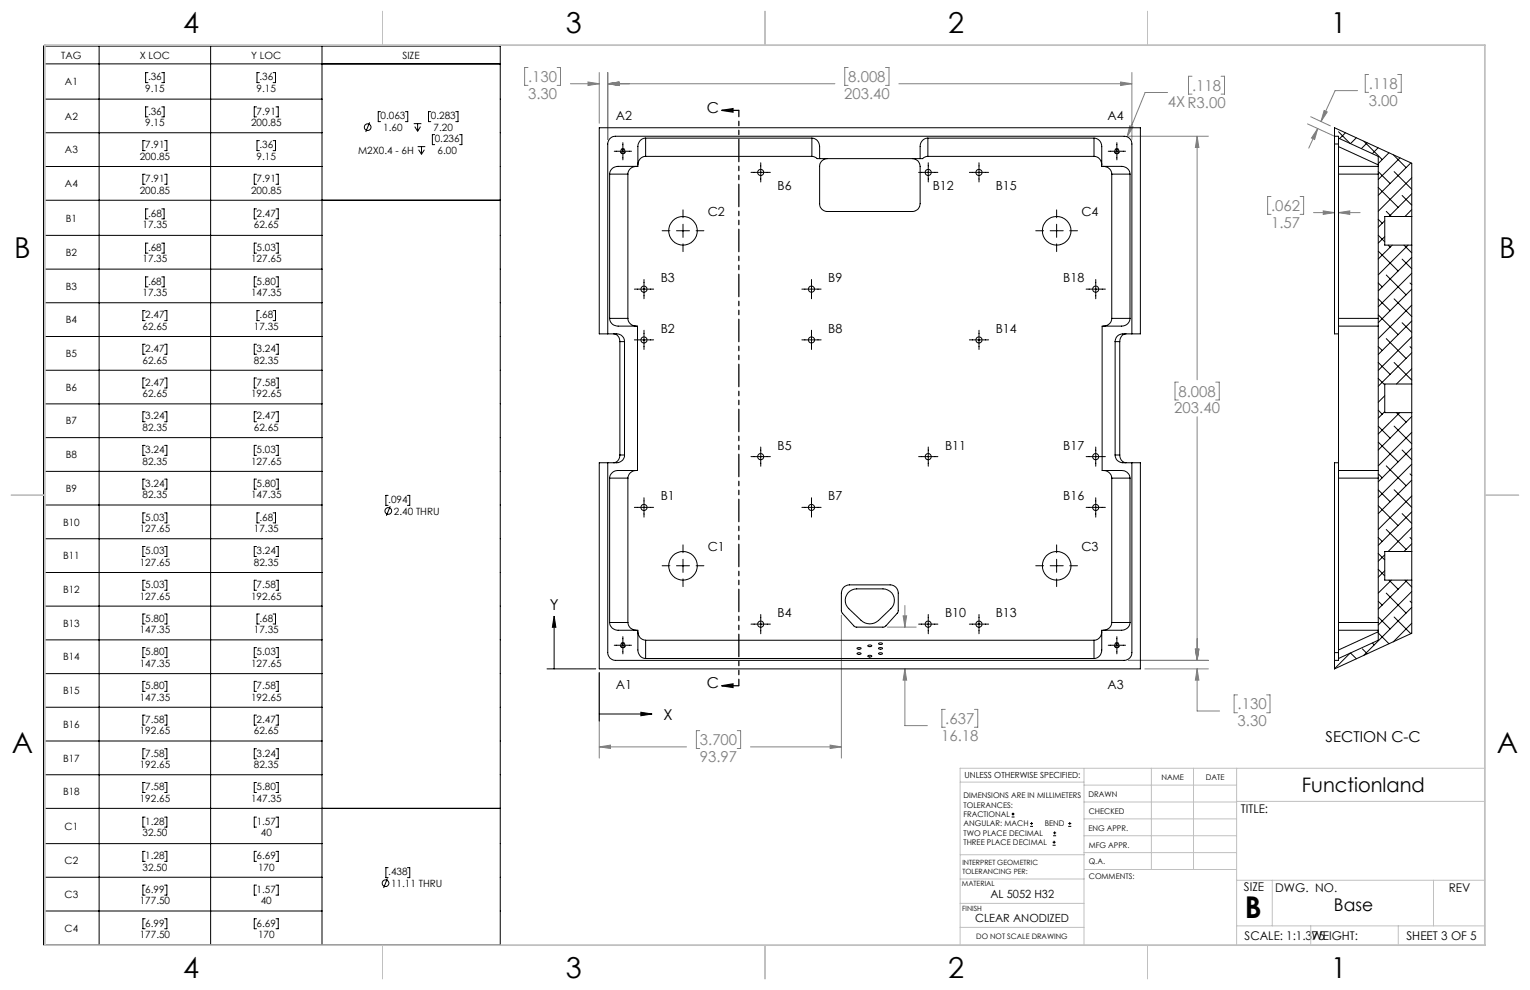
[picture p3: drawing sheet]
<svg xmlns="http://www.w3.org/2000/svg" width="432mm" height="279mm" viewBox="0 0 432 279" stroke-linecap="round" stroke-linejoin="round" font-family="sans-serif">
<g fill="none" stroke="#000" stroke-width=".28">
<path d="M12.3 13h128.9v253.6h-128.9zM12.3 18h128.9M28 13v253.6M59.4 13v253.6M90.9 13v253.6M12.3 28h78.6M12.3 37.5h78.6M41 39.7h-.7v2.8h.7M41.8 20.5h-.7v2.8h.7M41.8 30.2h-.7v2.8h.7M45.6 20.5h.7v2.8h-.7M45.6 30.2h.7v2.8h-.7"/>
<path d="M46.5 39.7h.6v2.8h-.6M72.4 30.2h-.6v2.8h.6M73.2 20.5h-.7v2.8h.7M73.2 39.7h-.7v2.8h.7M77.1 20.5h.7v2.8h-.7M77.1 39.7h.7v2.8h-.7M77.9 30.2h.6v2.8h-.6M104.3 34.5l-1.1 2.8M107.4 31.5h-.6v2.8h.6M114.4 31.5h.7v2.8h-.7M116.8 34.9h2.1M117.1 35.7l.8 1.3"/>
<path d="M117.9 34.9v2.1M118.7 35.7l-.8 1.3M121.6 31.5h-.7v2.8h.7M122.7 38h-.7v2.8h.7M128.6 31.5h.7v2.8h-.7M129.7 38h.7v2.8h-.7M12.3 47h78.6M12.3 56.5h128.9M41 49.2h-.7v2.8h.7M41.8 58.9h-.7v2.9h.7M45.6 58.9h.7v2.9h-.7M46.5 49.2h.6v2.8h-.6"/>
<path d="M72.4 49.2h-.6v2.8h.6M72.4 58.9h-.6v2.9h.6M77.9 49.2h.6v2.8h-.6M77.9 58.9h.6v2.9h-.6M117.9 41.4h2.1M118.1 42.3l.9 1.2M119 41.4v2.1M119.8 42.3l-.8 1.2M173.4 42.7h4.8M175.8 40.3v4.8M192.8 59.2v2.3M211.9 48.6h5.5"/>
<path d="M214.7 45.9v5.5M259.3 48.6h5.4M262 45.9v5.5M273.6 48.6h5.4M276.3 45.9v5.5M298.2 59.2v2.3M312.8 42.7h4.8M315.2 40.3v4.8M12.3 66.4h78.6M12.3 76h78.6M41.8 68.6h-.7v2.8h.7M41.8 78.1h-.7v2.9h.7"/>
<path d="M45.6 68.6h.7v2.8h-.7M45.6 78.1h.7v2.9h-.7M72.4 68.6h-.6v2.8h.6M72.4 78.1h-.6v2.9h.6M77.9 68.6h.6v2.8h-.6M77.9 78.1h.6v2.9h-.6M181.8 78.9v5.4M186.9 65.1h2.2M190.9 65.1h3.7M192.8 63.3v3.7M192.8 68.8v2.2M196.5 65.1h2.1"/>
<path d="M229 78.9v5.4M292.3 65.1h2.2M296.4 65.1h3.7M298.2 63.3v3.7M298.2 68.8v2.2M301.9 65.1h2.2M309.2 78.9v5.4M12.3 85.4h78.6M12.3 95h78.6M41 87.7h-.7v2.8h.7M41 97.2h-.7v2.8h.7M46.5 87.7h.6v2.8h-.6"/>
<path d="M46.5 97.2h.6v2.8h-.6M72.4 97.2h-.6v2.8h.6M73.2 87.7h-.7v2.8h.7M77.1 87.7h.7v2.8h-.7M77.9 97.2h.6v2.8h-.6M179 81.6h5.5M179 95.9h5.5M181.8 93.2v5.4M226.3 81.6h5.4M226.3 95.9h5.4M229 93.2v5.4M273.6 95.9h5.4"/>
<path d="M276.3 93.2v5.4M306.5 81.6h5.5M12.3 104.5h78.6M12.3 114h78.6M41 106.7h-.7v2.8h.7M41 116.2h-.7v2.8h.7M46.5 106.7h.6v2.8h-.6M46.5 116.2h.6v2.8h-.6M72.4 106.7h-.6v2.8h.6M72.4 116.2h-.6v2.8h.6M77.9 106.7h.6v2.8h-.6M77.9 116.2h.6v2.8h-.6"/>
<path d="M12.3 123.5h78.6M12.3 133h78.6M41 125.7h-.7v2.8h.7M41 135.2h-.7v2.8h.7M46.5 125.7h.6v2.8h-.6M46.5 135.2h.6v2.8h-.6M72.4 125.7h-.6v2.8h.6M72.4 135.2h-.6v2.8h.6M77.9 125.7h.6v2.8h-.6M77.9 135.2h.6v2.8h-.6M109.5 139.8h-.6v2.8h.6M115 139.8h.6v2.8h-.6"/>
<path d="M211.9 128.9h5.5M214.7 126.2v5.4M259.3 128.9h5.4M262 126.2v5.4M306.5 128.9h5.5M309.2 126.2v5.4M12.3 142.5h78.6M12.3 152h78.6M41 144.7h-.7v2.9h.7M41 154.2h-.7v2.9h.7M46.5 144.7h.6v2.9h-.6M46.5 154.2h.6v2.9h-.6"/>
<path d="M72.4 154.2h-.6v2.9h.6M73.2 144.7h-.7v2.9h.7M77.1 144.7h.7v2.9h-.7M77.9 154.2h.6v2.9h-.6M110.1 142.9l-1.1 2.7M179 143.2h5.5M181.8 140.5v5.4M186.9 159.7h2.2M190.9 159.7h3.7M192.8 153.8v2.2M192.8 157.8v3.7M196.5 159.7h2.1"/>
<path d="M226.3 143.2h5.4M229 140.5v5.4M292.3 159.7h2.2M296.4 159.7h3.7M298.2 153.8v2.2M298.2 157.8v3.7M301.9 159.7h2.2M306.5 143.2h5.5M309.2 140.5v5.4M12.3 161.6h78.6M12.3 171.1h78.6M41 163.8h-.7v2.8h.7"/>
<path d="M41 173.3h-.7v2.8h.7M46.5 163.8h.6v2.8h-.6M46.5 173.3h.6v2.8h-.6M72.4 163.8h-.6v2.8h.6M73.2 173.3h-.7v2.8h.7M77.1 173.3h.7v2.8h-.7M77.9 163.8h.6v2.8h-.6M156.4 177v11.8M156.4 173.8l.5 3.2h-1zM175.8 179.7v4.8M192.8 163.4v2.2M211.9 176.1h5.5"/>
<path d="M214.7 173.4v5.5M259.3 176.1h5.4M262 173.4v5.5M273.6 176.1h5.4M276.3 173.4v5.5M298.2 163.4v2.2M315.2 179.7v4.8M12.3 180.6h78.6M12.3 190.1h78.6M12.3 199.6h78.6M41 182.8h-.7v2.8h.7M41 192.3h-.7v2.8h.7"/>
<path d="M46.5 182.8h.6v2.8h-.6M46.5 192.3h.6v2.8h-.6M72.4 182.8h-.6v2.8h.6M72.4 192.3h-.6v2.8h.6M77.9 182.8h.6v2.8h-.6M77.9 192.3h.6v2.8h-.6M154.4 188.8h13.7M169.1 189.8v13.7M173.4 182.1h4.8M312.8 182.1h4.8M12.3 209.1h78.6M12.3 218.7h78.6"/>
<path d="M41 201.8h-.7v2.8h.7M41 211.3h-.7v2.8h.7M46.5 201.8h.6v2.8h-.6M46.5 211.3h.6v2.8h-.6M72.4 201.8h-.6v2.8h.6M72.4 211.3h-.6v2.8h.6M77.9 201.8h.6v2.8h-.6M77.9 211.3h.6v2.8h-.6M169.1 201.5h11.8M180.9 201l3.1 .5-3.1 .5zM12.3 228.1h128.9M12.3 238.1h78.6"/>
<path d="M41 230.6h-.7v2.8h.7M41 220.8h-.7v2.9h.7M46.5 230.6h.6v2.8h-.6M46.5 220.8h.6v2.9h-.6M72.4 230.6h-.6v2.8h.6M72.4 220.8h-.6v2.9h.6M77.9 230.6h.6v2.8h-.6M77.9 220.8h.6v2.9h-.6M285.5 230.6h.8M285.5 229.7h.8M285.9 229.3v.9M290.7 233.2h.8"/>
<path d="M290.7 232.4h.8M291.1 232v.8M297.1 238.5h.8M297.1 237.7h.8M297.2 235.9h.9M297.2 235.1h.9M297.5 237.3v.8M297.6 234.6v.9M301.5 233.2h.8M301.5 232.4h.8M301.9 232v.8M12.3 247.6h78.6"/>
<path d="M12.3 257.1h78.6M41 240.3h-.7v2.8h.7M41 249.8h-.7v2.8h.7M41 259.3h-.7v2.8h.7M46.5 240.3h.6v2.8h-.6M46.5 249.8h.6v2.8h-.6M46.5 259.3h.6v2.8h-.6M72.4 240.3h-.6v2.8h.6M72.4 249.8h-.6v2.8h.6M72.4 259.3h-.6v2.8h.6M77.9 240.3h.6v2.8h-.6M77.9 249.8h.6v2.8h-.6"/>
<path d="M77.9 259.3h.6v2.8h-.6M109.3 247.9l-1 2.7M109.5 244.9h-.6v2.8h.6M115 244.9h.6v2.8h-.6"/>
<circle cx="103.8" cy="35.9" r=".94"/>
<circle cx="109.6" cy="144.2" r=".94"/>
<circle cx="108.8" cy="249.3" r=".94"/>
</g>
<path d="M203.7 31.2h4.8M203.7 31.2l3.2-.5v.9zM203.7 193.5h4.8M203.7 193.5l3.2-.5v1z" fill="none" stroke="#000" stroke-width=".35"/>
<g fill="none" stroke="#808080" stroke-width=".28">
<path d="M149 19.1h-.9v5h.9M157.2 19.1h1v5h-1M239.4 19.1h-1v5h1M249.9 19.1h1v5h-1M161 23.6h8.1M165.9 23.1l3.2 .5-3.2 .5zM169.1 20.5v14.3M171.5 20.5v18.9M171.5 23.6h64.1M171.5 23.6l3.2-.5v1zM253.7 23.6h65.7M316.3 23.1l3.1 .5-3.1 .5z"/>
<path d="M318.5 38.5h22.5M318.8 35.5l1 .3-1.7 2.8zM319.4 20.5v18.9M329.5 26.1h-6.3l-5.1 12.5M336.4 21.5h-1v5.1h1M337.9 38.5v68.7M337.9 38.5l.4 3.1h-.9zM344.6 21.5h1v5.1h-1M369 35l7.6 3.5M369.9 32.9l5.6 2.6M371.9 36.3l-2.5 5.5M371.9 36.3l-.9 3.1-.9-.5z"/>
<path d="M373.7 31.2l.9 .4-1.8 2.7zM383.2 25.6h-6.4l-4 8.7M386.3 21h-1v5.1h1M394.5 21h1v5.1h-1M358.7 55.5h-.9v5h.9M366.9 55.5h1v5h-1M373.5 59.5l3.1 .5-3.1 .5zM370.7 60h5.9M377.8 60h6.1M377.8 60l3.1-.5v1zM332.6 107.8h-1v5.1h1M337.9 117.6v68.8"/>
<path d="M343.1 107.8h1v5.1h-1M237.5 173.6v40.4M250.4 177h8.2M254.9 173.8h1l-.5 3.2zM255.4 170.9v6.1M169.1 190v24M255.4 188.8v16h6.3M255.4 188.8l.5 3.1h-1zM318.5 186.4h22.5M323.1 188.8h17.9M337.4 183.2h.9l-.4 3.2zM337.9 188.8v11.9h6.3"/>
<path d="M337.9 188.8l.4 3.1h-.9zM349.2 196.1h-.9v5.1h.9M357.5 196.1h.9v5.1h-.9M169.1 210.8h24.6M169.1 210.8l3.2-.5v.9zM197.5 206.2h-1v5h1M208.1 206.2h.9v5h-.9M211.8 210.8h25.7M234.3 210.3l3.2 .5-3.2 .4zM266.8 200.2h-1v5h1M275 200.2h.9v5h-.9"/>
</g>
<path d="M175.8 43.4a.73 .73 0 0 1-.7-1 .73 .73 0 0 1 1.3-.2 .73 .73 0 0 1-.5 1.2h-.1M315.2 43.4a.73 .73 0 0 1-.6-1 .73 .73 0 0 1 1.2-.2 .73 .73 0 0 1-.5 1.2h-.1M175.8 182.8a.73 .73 0 0 1-.7-1 .73 .73 0 0 1 1.3-.1 .73 .73 0 0 1-.5 1.1h-.1M315.2 182.8a.73 .73 0 0 1-.6-1 .73 .73 0 0 1 1.2-.1 .73 .73 0 0 1-.5 1.1h-.1" fill="none" stroke="#000" stroke-width=".28" stroke-dasharray="1.3 .6" stroke-dashoffset=".3" stroke-linecap="butt"/>
<path d="M208.5 31.1v162.4" fill="none" stroke="#000" stroke-width=".35" stroke-dasharray="6.3 1.3 1.3 1.3 1.3 1.3" stroke-dashoffset="4.5"/>
<g fill="none" stroke="#c0c0c0" stroke-width=".28">
<path d="M108 3.2v9.5M215.9 3.2v9.5M323.8 3.2v9.5M3.1 139.7h9.6M419.1 139.7h9.5M305.9 216.8v49.9M324.9 216.8v28.6M336.8 216.8v28.6M349 216.8v49.9M419.1 216.8h-148.1v49.9M271 220.7h34.9M305.9 231.1h43.1"/>
<path d="M305.9 226.3h43.1M305.9 221.6h43.1M305.9 235.9h43.1M349 226.2h70.1M271 255h34.9M271 248.1h35M271 241.2h35M305.9 240.6h43.1M306 245.4h43M349 248.4h70.1M359.1 248.4v12.9M404.6 248.4v12.9"/>
<path d="M108 266.7v9.6M215.9 266.7v9.6M271 261.7h34.9M323.8 266.7v9.6M349 261.3h70.1M369.9 261.3v5.4M394.6 261.3v5.4"/>
</g>
<path d="M12.7 12.7h406.4v254h-406.4z" fill="none" stroke="#c0c0c0" stroke-width=".5"/>
<path d="M203.7 31.2l3.2-.5v.9zM203.7 193.5l3.2-.5v1z" fill="#000"/>
<path d="M318.8 35.5l-.7 3.1 1.7-2.8zM165.9 23.1l3.2 .5-3.2 .5zM171.5 23.6l3.2-.5v1zM171.5 23.6l3.2-.5v1zM316.3 23.1l3.1 .5-3.1 .5zM337.9 188.8l.4 3.1h-.9zM337.4 183.2h.9l-.4 3.2zM337.4 183.2h.9l-.4 3.2zM337.9 38.5l.4 3.1h-.9zM169.1 210.8l3.2-.5v.9zM234.3 210.3l3.2 .5-3.2 .4zM255.4 188.8l.5 3.1h-1zM254.9 173.8h1l-.5 3.2zM373.7 31.2l.9 .4-1.8 2.7zM371.9 36.3l-.9 3.1-.9-.5zM373.5 59.5l3.1 .5-3.1 .5zM377.8 60l3.1-.5v1z" fill="#808080"/>
<path d="M180.9 201l3.1 .5-3.1 .5zM156.4 173.8l.5 3.2h-1z" fill="#000"/>
<g fill="none" stroke="#000" stroke-width=".28">
<path d="M182.2 39a2.3 2.3 0 0 0-2.2 2.4v5.6h-5.6a2.26 2.26 0 0 0-2.4 2.1M182.2 39h46.9M182.2 39v5.1M229.1 39a2.3 2.3 0 0 1 2.2 2.4v3.4M229.1 39v5.1M261.9 39a2.3 2.3 0 0 0-2.2 2.4v3.4M261.9 39h46.9M261.9 39v5.1M308.8 39a2.28 2.28 0 0 1 2.1 2.4v5.6h5.6a2.3 2.3 0 0 1 2.4 2.1M308.8 39v5.1M376.6 38.5v2.1M376.6 38.5h1.2v.5"/>
<path d="M376.6 36.1l21.8 10v15M376.6 36.1v2.4M376.7 36.1h-.1M377.8 37.2l3.2 3.3M377.8 39v2.4M377.8 39l11.2 5.1v136.6l-11.2 5.1M379.7 37.5l-1.6 1.6M382.8 38.9l-1.7 1.6M384.9 39.8l5.2 5.2M172 49.1v40.8M172 49.1h5.2M177.2 49.1v40.8"/>
<path d="M179.6 47a2.32 2.32 0 0 0-2.4 2.1M182.2 44.1a2.3 2.3 0 0 0-2.2 2.4M182.2 44.1h46.9M229.1 44.1l.8 .2 .7 .5h.7M231.3 44.8h28.4M233.5 44.8a2.17 2.17 0 0 0-2.2 2.2v10.5a2.17 2.17 0 0 0 2.2 2.2h24a2.17 2.17 0 0 0 2.2-2.2v-10.5a2.17 2.17 0 0 0-2.2-2.2M261.9 44.1l-.8 .2-.7 .5h-.7M261.9 44.1h46.9M308.8 44.1a2.3 2.3 0 0 1 2.1 2.4M311.4 47a2.3 2.3 0 0 1 2.4 2.1M313.8 49.1v40.8M313.8 49.1h5.1"/>
<path d="M318.9 49.1v40.8M376.6 40.6v53.6h1.2M376.6 40.6h1.2M377.8 47v2.1M377.8 47h11.2M377.8 49.1h11.2M377.8 41.4v5.6M377.8 49.1v40.8M377.8 41.4l11.2 5.1M385.9 40.3l-1.7 1.6M388.9 41.7l-1.6 1.7M389 52.9l5.6 5.6"/>
<path d="M389 48.4l3.3 3.4M391.2 59.7l1.5 1.4M392 43.1l-3 3.1M393.2 43.7l3.6 3.6M393.5 48.4l4.9 5M395.1 44.6l-6.1 6.1M395.7 55.2l2.7 2.7M398.2 46l-9.2 9.1M398.4 50.2l-9.4 9.4M398.4 54.7l-6.4 6.4M398.4 59.2l-1.9 1.9M389 79.9l1.1 1.1"/>
<path d="M389 70.9l5.6 5.6M389 66.4l1.8 1.8M389 61.9l1.1 1.1M390.8 62.3l-1.8 1.8M390.8 66.8l-1.8 1.8M391.2 77.6l5.6 5.6M391.8 69.2l.5 .5M392.9 69.2l-3.9 3.9M395.7 73.1l2.7 2.7M396.2 69.2l2.2 2.2M397.4 69.2l-8.4 8.4M397.9 79.9l.5 .4"/>
<path d="M398.4 72.6l-9.4 9.5M398.4 77.1l-9.4 9.5M398.4 61.1v8.1M398.4 69.2v39.2M398.4 61.1h-7.6v8.1h7.6M171.5 94.2v-53.6a2.17 2.17 0 0 1 2.2-2.1h143.6a2.17 2.17 0 0 1 2.1 2.1v53.6M172 89.9a2.28 2.28 0 0 0 2.4 2.1h5.5v40.8h-5.5a2.3 2.3 0 0 0-2.4 2.1M172 89.9h5.2M173.2 94.2a2.02 2.02 0 0 1 1.7 2.2M174.9 96.4h1.3M174.9 96.4v32M176.2 96.4a2.17 2.17 0 0 0-2.1-2.2h-5v-58.1h152.7v58.1h-4.9a2.15 2.15 0 0 0-2.2 2.2"/>
<path d="M176.2 96.4v32M177.2 89.9a2.28 2.28 0 0 0 2.4 2.1M313.8 89.9a2.3 2.3 0 0 1-2.4 2.1M313.8 89.9h5.1M314.7 96.4v32M314.7 96.4h1.3M316 96.4v32M317.8 94.2a1.96 1.96 0 0 0-1.8 2.2M318.9 89.9a2.28 2.28 0 0 1-2.4 2.1h-5.5v40.8h5.5a2.27 2.27 0 0 1 2.4 2.1M377.8 89.9v2.1M377.8 92h11.2M377.8 89.9h11.2"/>
<path d="M377.8 92v40.8M389 97.8l1.1 1.1M389 88.9l5.6 5.5M389 84.3l3.3 3.4M391.2 95.6l5.6 5.6M393.5 84.3l4.9 5M395.7 91.1l2.7 2.7M397.9 97.8l.5 .5M398.4 81.6l-9.4 9.5M398.4 86.1l-9.4 9.5M398.4 90.6l-9.4 9.4M398.4 95.1l-9.4 9.4"/>
<path d="M398.4 99.6l-9.4 9.4M389 115.8l1.1 1.1M389 106.8l1.8 1.8M389 102.3l3.3 3.4M390.8 111.7l-1.8 1.8M390.8 116.2l-1.8 1.8M393.5 102.3l4.9 5M394.1 116.5l2.7 2.6M395 116.5l-6 6M398.4 104.1l-4.3 4.3M398.4 117.5l-9.4 9.5M398.4 108.4v8.1"/>
<path d="M398.4 116.5v39.1M398.4 108.4h-7.6v8.1h7.6M171.5 130.6v53.6a2.17 2.17 0 0 0 2.2 2.2h143.6a2.17 2.17 0 0 0 2.1-2.2v-53.6M172 134.9v40.8M172 134.9h5.2M174.9 128.4a2.02 2.02 0 0 1-1.7 2.2M174.9 128.4h1.3M176.2 128.4a2.15 2.15 0 0 1-2.1 2.2h-5v58.2h152.7v-58.2h-4.9a2.21 2.21 0 0 1-2.2-2.2M177.2 134.9v40.8M179.6 132.8a2.3 2.3 0 0 0-2.4 2.1M311.4 132.8a2.27 2.27 0 0 1 2.4 2.1M313.8 134.9h5.1"/>
<path d="M313.8 134.9v40.8M314.7 128.4h1.3M316 128.4a2.05 2.05 0 0 0 1.8 2.2M318.9 134.9v40.8M377.8 132.8v2.1M377.8 130.6h-1.2v53.6M377.8 132.8h11.2M377.8 134.9h11.2M377.8 134.9v40.8M389 138.3l3.3 3.3M389 133.7l1.1 1.2M389 124.8l5.6 5.6"/>
<path d="M389 120.3l3.3 3.3M391.2 131.5l5.6 5.6M393.5 138.2l4.9 5M393.5 120.3l4.9 4.9M395.7 127l2.7 2.8M397.9 133.7l.5 .5M398.4 122l-9.4 9.5M398.4 126.5l-9.4 9.5M398.4 131l-9.4 9.4M398.4 135.5l-9.4 9.5M398.4 140l-9.4 9.4M389 156.2l1.8 1.8"/>
<path d="M389 151.7l1.1 1.1M389 142.7l5.6 5.6M390.8 156.6l-1.8 1.8M391.2 149.4l5.6 5.6M395.7 145l2.7 2.7M397.9 151.7l.5 .5M398.4 144.5l-9.4 9.4M398.4 148.9l-6.6 6.7M398.4 153.5l-2.2 2.1M398.4 155.6v8.1M398.4 155.6h-7.6v8.1h7.6M172 175.7a2.3 2.3 0 0 0 2.4 2.2h5.6v5.5a2.33 2.33 0 0 0 2.2 2.4"/>
<path d="M172 175.7h5.2M177.2 175.7a2.3 2.3 0 0 0 2.4 2.2M180 178.3a2.3 2.3 0 0 0 2.2 2.4M238.1 165.7l.8-.5 .9-.1h11.4a2.29 2.29 0 0 1 2.3 2.3v5.2l-3.6 4.2-.5 .2h-7.9l-.5-.3-3.5-4.1v-5.2l.1-.9zM239.3 167.3a3.4 3.4 0 0 1 2.5-1.1h7.4a3.2 3.2 0 0 1 3 2 3.2 3.2 0 0 1-.8 3.6l-3.4 3.3a3.6 3.6 0 0 1-5 0l-3.5-3.3a3.2 3.2 0 0 1-.2-4.5zM310.9 178.3a2.32 2.32 0 0 1-2.1 2.4M313.8 175.7a2.28 2.28 0 0 1-2.4 2.2M313.8 175.7h5.1M318.9 175.7a2.28 2.28 0 0 1-2.4 2.2h-5.6v5.5a2.3 2.3 0 0 1-2.1 2.4M377.8 175.7v2.2M377.8 177.9h11.2M377.8 175.7h11.2"/>
<path d="M377.8 177.9v5.5M389 178.6l3 3.1M389 174.2l3.3 3.3M389 169.7l1.1 1.1M389 160.7l1.8 1.8M389 178.3l-11.2 5.1M390.8 161.1l-1.8 1.8M391.2 167.4l5.6 5.6M392 163.7l2.6 2.6M392.7 163.7l-3.7 3.7M393.5 174.1l4.7 4.8M396.5 163.7l1.9 2"/>
<path d="M397.2 163.7l-8.2 8.2M397.9 169.7l.5 .4M398.4 166.9l-9.4 9.5M398.4 171.4l-13.5 13.6M398.4 175.9l-5.2 5.3M398.4 163.7v15l-21.8 10.1M182.2 185.8h126.6M182.2 180.7v5.1M182.2 180.7h126.6M241.9 184.4a.67 .67 0 0 1 1.1 .1 .67 .67 0 0 1-1.1-.1zM241.9 182.9a.7 .7 0 0 1 1.1 .2 .7 .7 0 0 1-1.1-.2zM244.9 185.1a.63 .63 0 0 1 1.1 .2 .65 .65 0 0 1-1.1-.2z"/>
<path d="M244.9 182.2a.63 .63 0 0 1 1.1 .2 .65 .65 0 0 1-1.1-.2zM248 181.6a.65 .65 0 0 1 1 .2 .65 .65 0 0 1-1-.2zM248 184.4a.65 .65 0 0 1 1 .1 .65 .65 0 0 1-1-.1zM248 182.9a.67 .67 0 0 1 1 .2 .67 .67 0 0 1-1-.2zM308.8 180.7v5.1M376.6 184.2v2.2M376.6 186.4v2.4M376.6 184.2h1.2M377.8 183.4v2.4M377.8 185.8v.6h-1.2M381 184.4l-4.3 4.4M381.1 184.3l1.7 1.6"/>
<path d="M384.5 183.1l1.4 1.4M387.3 181.5l.5 .5"/>
<circle cx="175.8" cy="42.7" r=".58"/>
<circle cx="214.7" cy="48.7" r=".87"/>
<circle cx="261.9" cy="48.7" r=".87"/>
<circle cx="276.3" cy="48.7" r=".88"/>
<circle cx="315.2" cy="42.7" r=".58"/>
<circle cx="192.7" cy="65.1" r="4"/>
<circle cx="298.2" cy="65.1" r="4.1"/>
<circle cx="181.7" cy="81.6" r=".88"/>
<circle cx="181.7" cy="95.9" r=".88"/>
<circle cx="229" cy="81.6" r=".88"/>
<circle cx="229" cy="95.9" r=".88"/>
<circle cx="276.3" cy="95.9" r=".88"/>
<circle cx="309.2" cy="81.6" r=".87"/>
<circle cx="214.7" cy="128.9" r=".87"/>
<circle cx="261.9" cy="128.9" r=".87"/>
<circle cx="309.2" cy="128.9" r=".87"/>
<circle cx="181.7" cy="143.2" r=".88"/>
<circle cx="192.8" cy="159.7" r="4"/>
<circle cx="229" cy="143.2" r=".88"/>
<circle cx="298.2" cy="159.7" r="4"/>
<circle cx="309.2" cy="143.2" r=".87"/>
<circle cx="214.7" cy="176.2" r=".87"/>
<circle cx="261.9" cy="176.2" r=".87"/>
<circle cx="276.3" cy="176.1" r=".88"/>
<circle cx="175.8" cy="182.1" r=".58"/>
<circle cx="315.2" cy="182.1" r=".58"/>
</g>
<text font-size="8.5" x="351.3" y="259">B</text>
<g font-size="8.1">
<text x="51.7" y="9.3">4</text>
<text x="159.7" y="9.3">3</text>
<text x="267.6" y="9.3">2</text>
<text x="375.6" y="9.3">1</text>
<text x="4" y="72.8">B</text>
<text x="423.1" y="72.8">B</text>
<text x="3.3" y="212.5">A</text>
<text x="422.4" y="212.5">A</text>
<text x="51.7" y="276">4</text>
<text x="159.7" y="276">3</text>
<text x="267.6" y="276">2</text>
<text x="375.6" y="276">1</text>
</g>
<text font-size="5.6" x="367.4" y="223.4">Functionland</text>
<text font-size="4.9" x="376.5" y="257">Base</text>
<g font-size="4.2" fill="#808080">
<text x="149" y="23.2">.130</text>
<text x="239.4" y="23.2">8.008</text>
<text x="149" y="27.9">3.30</text>
<text x="238.2" y="27.9">203.40</text>
<text x="336.4" y="25.6">.118</text>
<text x="386.3" y="25.1">.118</text>
<text x="386.3" y="29.9">3.00</text>
<text x="329.6" y="30.3">4XR3.00</text>
<text x="358.7" y="59.5">.062</text>
<text x="358.7" y="64.3">1.57</text>
<text x="332.6" y="111.9">8.008</text>
<text x="331.4" y="116.7">203.40</text>
<text x="349.3" y="200.2">.130</text>
<text x="265.6" y="209.1">16.18</text>
<text x="266.8" y="204.3">.637</text>
<text x="349.3" y="205">3.30</text>
<text x="197.5" y="210.3">3.700</text>
<text x="197.5" y="215.1">93.97</text>
</g>
<g font-size="4.2">
<text x="199.5" y="31.9">C</text>
<text x="155.2" y="172.3">Y</text>
<text x="199.5" y="194.3">C</text>
<text x="187.2" y="203.1">X</text>
<text x="374.1" y="209.5">SECTION C-C</text>
</g>
<g font-size="3.5">
<text x="173.8" y="33.7">A2</text>
<text x="312.6" y="33.8">A4</text>
<text x="219.4" y="53.6">B6</text>
<text x="263.2" y="53.6">B12</text>
<text x="281" y="53.6">B15</text>
<text x="199.7" y="60.9">C2</text>
<text x="305.2" y="60.9">C4</text>
<text x="186.5" y="79.6">B3</text>
<text x="233.8" y="79.6">B9</text>
<text x="300.1" y="79.6">B18</text>
<text x="186.5" y="93.9">B2</text>
<text x="233.8" y="93.9">B8</text>
<text x="281" y="93.9">B14</text>
<text x="219.4" y="126.9">B5</text>
<text x="266.7" y="126.9">B11</text>
<text x="300.1" y="126.9">B17</text>
<text x="186.5" y="141.2">B1</text>
<text x="233.8" y="141.2">B7</text>
<text x="300.1" y="141.2">B16</text>
<text x="199.7" y="155.5">C1</text>
<text x="305.2" y="155.5">C3</text>
<text x="219.4" y="174.2">B4</text>
<text x="266.7" y="174.2">B10</text>
<text x="281" y="174.2">B13</text>
<text x="173.8" y="194.5">A1</text>
<text x="312.6" y="194.5">A3</text>
</g>
<g font-size="3.4">
<text x="350.2" y="229.5">TITLE:</text>
<text x="351.1" y="251.6">SIZE</text>
<text x="359.9" y="251.6">DWG. NO.</text>
<text x="408.9" y="251.7">REV</text>
<text x="351.2" y="265.2">SCALE: 1:1.375</text>
<text x="370.1" y="265.3">WEIGHT:</text>
<text x="396.9" y="265.2">SHEET 3 OF 5</text>
</g>
<g font-size="3.2">
<text x="279.5" y="253.3">AL 5052 H32</text>
<text x="275.2" y="260.1">CLEAR ANODIZED</text>
</g>
<g font-size="2.8">
<text x="17.3" y="16.6">TAG</text>
<text x="39.5" y="16.6">X LOC</text>
<text x="70.9" y="16.6">Y LOC</text>
<text x="113.6" y="16.6">SIZE</text>
<text x="41.8" y="22.7">.36</text>
<text x="73.2" y="22.7">.36</text>
<text x="18.3" y="24.1">A1</text>
<text x="41" y="25.9">9.15</text>
<text x="72.4" y="25.9">9.15</text>
<text x="18.3" y="33.8">A2</text>
<text x="41" y="35.6">9.15</text>
<text x="41.8" y="32.4">.36</text>
<text x="70.9" y="35.6">200.85</text>
<text x="72.4" y="32.4">7.91</text>
<text x="107.4" y="33.7">0.063</text>
<text x="121.6" y="33.7">0.283</text>
<text x="41" y="41.9">7.91</text>
<text x="73.2" y="41.9">.36</text>
<text x="108.2" y="36.9">1.60</text>
<text x="122.4" y="36.9">7.20</text>
<text x="122.7" y="40.2">0.236</text>
<text x="18.3" y="43.3">A3</text>
<text x="39.4" y="45.1">200.85</text>
<text x="72.4" y="45.1">9.15</text>
<text x="101" y="43.5">M2X0.4 - 6H</text>
<text x="123.5" y="43.5">6.00</text>
<text x="18.3" y="52.8">A4</text>
<text x="41" y="51.4">7.91</text>
<text x="72.4" y="51.4">7.91</text>
<text x="39.4" y="54.6">200.85</text>
<text x="70.9" y="54.6">200.85</text>
<text x="18.6" y="62.6">B1</text>
<text x="40.2" y="64.4">17.35</text>
<text x="41.8" y="61.1">.68</text>
<text x="71.7" y="64.4">62.65</text>
<text x="72.4" y="61.1">2.47</text>
<text x="41.8" y="70.8">.68</text>
<text x="72.4" y="70.8">5.03</text>
<text x="18.6" y="72.2">B2</text>
<text x="40.2" y="74.1">17.35</text>
<text x="70.9" y="74.1">127.65</text>
<text x="18.6" y="81.7">B3</text>
<text x="40.2" y="83.6">17.35</text>
<text x="41.8" y="80.3">.68</text>
<text x="70.9" y="83.6">147.35</text>
<text x="72.4" y="80.3">5.80</text>
<text x="41" y="89.8">2.47</text>
<text x="73.2" y="89.8">.68</text>
<text x="18.6" y="91.3">B4</text>
<text x="40.2" y="93.1">62.65</text>
<text x="71.6" y="93.1">17.35</text>
<text x="18.6" y="100.8">B5</text>
<text x="41" y="99.4">2.47</text>
<text x="72.4" y="99.4">3.24</text>
<text x="40.2" y="102.6">62.65</text>
<text x="71.6" y="102.6">82.35</text>
<text x="18.6" y="110.3">B6</text>
<text x="40.2" y="112.1">62.65</text>
<text x="41" y="108.9">2.47</text>
<text x="70.9" y="112.1">192.65</text>
<text x="72.4" y="108.9">7.58</text>
<text x="18.6" y="119.8">B7</text>
<text x="41" y="118.4">3.24</text>
<text x="72.4" y="118.4">2.47</text>
<text x="40.2" y="121.6">82.35</text>
<text x="71.7" y="121.6">62.65</text>
<text x="18.6" y="129.3">B8</text>
<text x="40.2" y="131.2">82.35</text>
<text x="41" y="127.9">3.24</text>
<text x="70.9" y="131.2">127.65</text>
<text x="72.4" y="127.9">5.03</text>
<text x="41" y="137.4">3.24</text>
<text x="72.4" y="137.4">5.80</text>
<text x="18.6" y="138.8">B9</text>
<text x="40.2" y="140.7">82.35</text>
<text x="70.9" y="140.7">147.35</text>
<text x="109.6" y="142">.094</text>
<text x="17.8" y="148.3">B10</text>
<text x="41" y="146.9">5.03</text>
<text x="73.2" y="146.9">.68</text>
<text x="111.2" y="145.3">2.40 THRU</text>
<text x="39.4" y="150.2">127.65</text>
<text x="71.7" y="150.2">17.35</text>
<text x="17.8" y="157.9">B11</text>
<text x="39.4" y="159.7">127.65</text>
<text x="41" y="156.4">5.03</text>
<text x="71.7" y="159.7">82.35</text>
<text x="72.4" y="156.4">3.24</text>
<text x="17.8" y="167.4">B12</text>
<text x="41" y="166">5.03</text>
<text x="72.4" y="166">7.58</text>
<text x="39.4" y="169.2">127.65</text>
<text x="70.9" y="169.2">192.65</text>
<text x="17.8" y="176.9">B13</text>
<text x="39.4" y="178.7">147.35</text>
<text x="41" y="175.5">5.80</text>
<text x="71.7" y="178.7">17.35</text>
<text x="73.2" y="175.5">.68</text>
<text x="41" y="185">5.80</text>
<text x="72.4" y="185">5.03</text>
<text x="17.8" y="186.4">B14</text>
<text x="39.4" y="188.2">147.35</text>
<text x="70.9" y="188.2">127.65</text>
<text x="17.8" y="195.9">B15</text>
<text x="39.4" y="197.8">147.35</text>
<text x="41" y="194.5">5.80</text>
<text x="70.9" y="197.8">192.65</text>
<text x="72.4" y="194.5">7.58</text>
<text x="17.8" y="205.4">B16</text>
<text x="39.4" y="207.3">192.65</text>
<text x="41" y="204">7.58</text>
<text x="71.7" y="207.3">62.65</text>
<text x="72.4" y="204">2.47</text>
<text x="17.8" y="214.9">B17</text>
<text x="41" y="213.5">7.58</text>
<text x="72.4" y="213.5">3.24</text>
<text x="39.4" y="216.8">192.65</text>
<text x="71.7" y="216.8">82.35</text>
<text x="17.8" y="224.5">B18</text>
<text x="39.4" y="226.3">192.65</text>
<text x="41" y="223">7.58</text>
<text x="70.9" y="226.3">147.35</text>
<text x="72.4" y="223">5.80</text>
<text x="41" y="232.8">1.28</text>
<text x="72.4" y="232.8">1.57</text>
<text x="18.2" y="234.2">C1</text>
<text x="40.2" y="236.1">32.50</text>
<text x="73.6" y="236.1">40</text>
<text x="18.2" y="243.9">C2</text>
<text x="40.2" y="245.7">32.50</text>
<text x="41" y="242.5">1.28</text>
<text x="72.4" y="242.5">6.69</text>
<text x="72.8" y="245.7">170</text>
<text x="41" y="252">6.99</text>
<text x="72.4" y="252">1.57</text>
<text x="109.6" y="247.1">.438</text>
<text x="110.4" y="250.3">11.11 THRU</text>
<text x="18.2" y="253.4">C3</text>
<text x="39.4" y="255.2">177.50</text>
<text x="73.6" y="255.2">40</text>
<text x="18.2" y="262.9">C4</text>
<text x="41" y="261.5">6.99</text>
<text x="72.4" y="261.5">6.69</text>
<text x="39.4" y="264.7">177.50</text>
<text x="72.8" y="264.7">170</text>
</g>
<text font-size="2.4" x="272.2" y="219.7">UNLESS OTHERWISE SPECIFIED:</text>
<g font-size="2.2">
<text x="327.8" y="220.1">NAME</text>
<text x="340.3" y="220.2">DATE</text>
<text x="271.9" y="225.3">DIMENSIONS ARE IN MILLIMETERS</text>
<text x="271.9" y="227.9">TOLERANCES:</text>
<text x="307.2" y="224.9">DRAWN</text>
<text x="271.9" y="230.6">FRACTIONAL</text>
<text x="271.9" y="233.2">ANGULAR: MACH</text>
<text x="294.9" y="233.2">BEND</text>
<text x="307.3" y="229.8">CHECKED</text>
<text x="271.9" y="235.9">TWO PLACE DECIMAL</text>
<text x="271.9" y="238.5">THREE PLACE DECIMAL</text>
<text x="307.2" y="234.5">ENG APPR.</text>
<text x="307.3" y="239.2">MFG APPR.</text>
<text x="307.3" y="243.9">Q.A.</text>
<text x="307.3" y="248.1">COMMENTS:</text>
</g>
<text font-size="2.1" x="275.5" y="265.1">DO NOT SCALE DRAWING</text>
<g font-size="2">
<text x="271.6" y="244.1">INTERPRET GEOMETRIC</text>
<text x="271.5" y="250.2">MATERIAL</text>
<text x="271.6" y="246.6">TOLERANCING PER:</text>
<text x="271.5" y="257">FINISH</text>
</g>
</svg>
